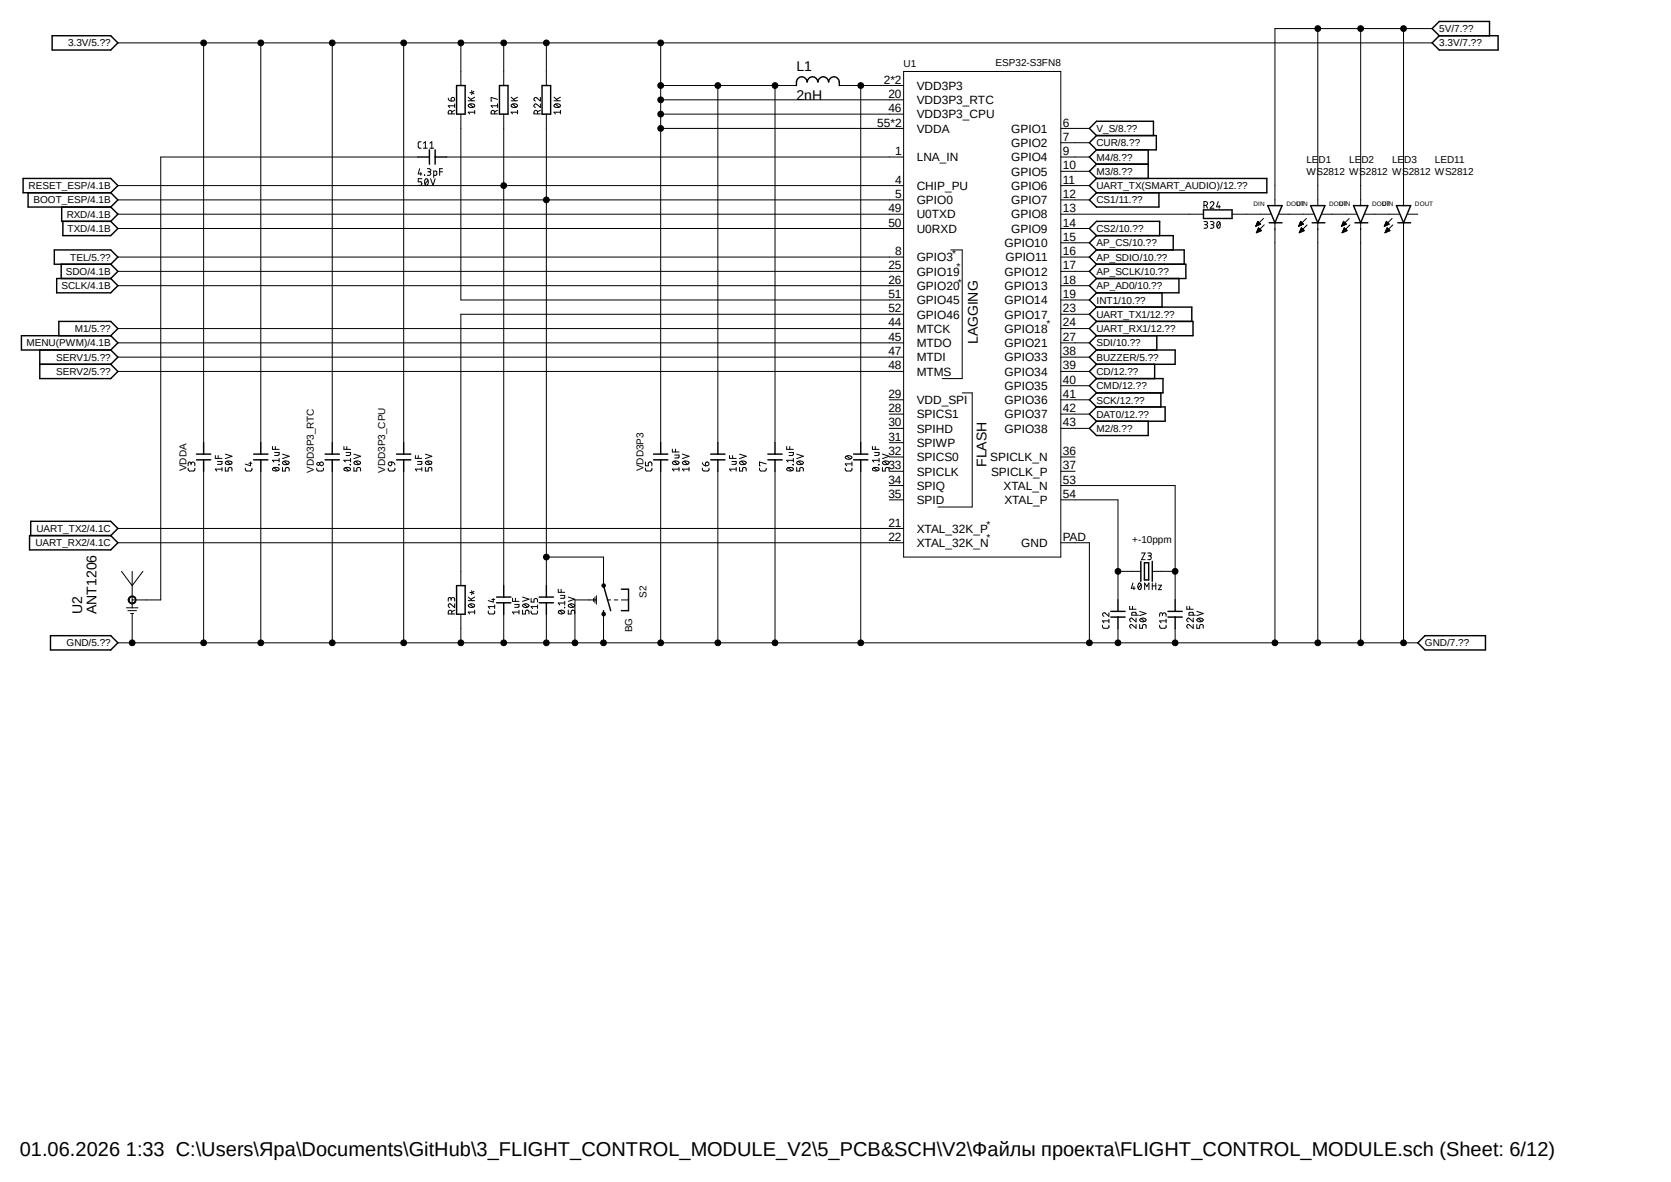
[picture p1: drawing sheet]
<svg xmlns="http://www.w3.org/2000/svg" width="297mm" height="210mm" viewBox="0 0 297 210" stroke-linecap="round" stroke-linejoin="round" font-family="sans-serif">
<path d="M3.5 3.5l263.1 112.5M266.6 3.5l-263.1 112.5" fill="none" stroke="#fff" stroke-width=".18"/>
<g fill="none" stroke="#000" stroke-width=".18">
<path d="M21 7.6h233.6M36.2 7.6v71.1M46.4 7.6v71.1M59.1 7.6v71.1M71.8 7.6v71.1M79.7 17.4l.2 .5h.3M80.3 17.4a.32 .32 0 0 1 .5 .1 .32 .32 0 0 1-.3 .4h-.3zM80.8 19.6l-.5 .3M80.8 18.8h-1.1l.2 .3M80.8 18.5v.6M81.9 7.6v7.6M83.2 17.9h1.2"/>
<path d="M83.2 17.3l.7 .6M83.3 18.6l.5-.1a.41 .41 0 0 1 .6 .3 .7 .7 0 0 1-1.2 0zM83.5 18.5l.6 .5M83.5 16.5h.4M83.8 16.1l.1 .4M83.9 16.5l.3 .2M83.9 16.5l-.1 .3M84.2 16.2l-.3 .3M84.4 19.9h-1.2l.3 .3M84.4 19.6v.6M84.4 17.3l-.7 .4M88.4 18.8h-1.1l.2 .3"/>
<path d="M88.4 17.7l-1.1-.4v.6h.1M88.4 19.6l-.5 .3M88.4 18.5v.6M89.5 7.6v7.6M90.8 17.9h1.2M90.8 17.3l.8 .6M90.9 18.6l.3-.1h.5l.2 .1 .1 .2a.7 .7 0 0 1-1.2 0zM91.1 18.5l.6 .5M92 19.9h-1.2l.3 .3M92 19.6v.6M92 17.3l-.7 .4M96.1 18.5v.6l-.7-.6a.31 .31 0 0 0-.5 .2 .31 .31 0 0 0 .3 .4"/>
<path d="M96.1 17.3v.6l-.7-.5a.31 .31 0 0 0-.5 .1 .31 .31 0 0 0 .3 .4M96.1 19.6l-.6 .3M97.1 7.6v7.6M98.5 17.9h1.1M98.5 17.3l.7 .6M98.5 18.6l.5-.1a.48 .48 0 0 1 .6 .3 .7 .7 0 0 1-1.1 0zM98.7 18.5l.7 .5M99.6 19.9h-1.1l.2 .3M99.6 19.6v.6M99.6 17.3l-.7 .4M117.4 15.2h24.2M117.4 17.7h43.2"/>
<path d="M117.4 7.6v71.1M127.6 15.2v63.5M137.8 15.2v63.5M149.2 15.2h11.4M153 15.2v63.5M160.6 12.7h28v86.3h-28zM234.2 5.1v31.4M241.9 5.1v31.4M249.5 5.1v31.4M254.6 5.1h-28v31.4M21 33h139.6M21 35.5h139.6"/>
<path d="M21 38.1h139.6M74.3 27.9h-45.7v78.7h-5.1M74.6 30l-.3 .9h.7M74.8 30.6v.6M74.8 25.2h-.3l-.2 .2 .1 .8 .4 .1M75 31.7h-.7v.6h.5l.2 .3-.2 .3h-.5M75.3 25.4l.3-.2v1.1M75.3 26.3h.6M75.4 31.1l.1 .1zM75.6 31.8l.2-.1a.74 .74 0 0 1 0 1.2 .71 .71 0 0 1-.2-1.1zM75.9 30h.4l.3 .2-.1 .3h-.4M76.1 32l-.6 .7"/>
<path d="M76.2 30.5a.32 .32 0 0 1 .4 .3 .32 .32 0 0 1-.4 .4h-.3M76.4 25.4l.4-.2v1.1M76.4 26.3h.7M76.5 31.7l.5 1.2 .3-1.2M77.1 31.2l.5-.1v-.7h-.5v1.1M78.1 30.5h.6M78.7 30h-.6v1.2M79.4 27.9h81.2M80.3 20.2v-.3a.32 .32 0 0 0-.3-.3 .32 .32 0 0 0-.3 .3v.3h1.1M81.9 20.3v33h78.7M87.9 20.2v-.3a.32 .32 0 0 0-.3-.3 .32 .32 0 0 0-.3 .3v.3h1.1M89.5 20.3v83.8"/>
<path d="M95.5 20.2v-.3a.32 .32 0 0 0-.3-.3 .32 .32 0 0 0-.3 .3v.3h1.2M97.1 20.3v83.8M117.4 22.8h43.2M117.4 20.3h43.2M188.6 27.9h5M188.6 33h5M188.6 35.5h5M188.6 22.8h5M188.6 25.4h5M188.6 30.4h5M188.6 38.1h25.3M214 39.4h.4l.2 .1-.1 .3-.4 .1"/>
<path d="M214 36.5h.3a.34 .34 0 0 0 .3-.3 .34 .34 0 0 0-.3-.4h-.3v1.2M214.3 39.9l.2 .1a.31 .31 0 0 1 .1 .3 .31 .31 0 0 1-.3 .3h-.3M214.4 36.5l.2 .5M215.1 36.1a.34 .34 0 0 1 .5-.3 .34 .34 0 0 1 .1 .6l-.6 .6h.7M215.1 39.4h.4l.3 .1-.2 .3-.3 .1M215.4 39.9l.2 .1a.31 .31 0 0 1 .2 .3 .31 .31 0 0 1-.4 .3h-.3M216.5 39.4h.1a.69 .69 0 0 1 0 1.2l-.3-.4v-.4zM216.5 35.8l-.3 .9h.7M216.7 36.5v.5M216.8 39.6l-.5 .7M219 38.1h6.8M223.4 39.9h.5"/>
<path d="M223.4 39.8h.7M223.4 39.7h.6M223.4 39.6h.5M223.5 39.5h.3M223.5 39.5h.2M223.6 39.4h.1M224.1 39.8l-.5-.5-.4 .9M224.1 39.8l-.9 .4M224.6 38.8l-1.4 1.4M224.7 40l-1.4 1.4M226.6 39.6v74.6M227.4 38.1h6.1"/>
<path d="M231 39.9h.6M231 39.8h.7M231 39.7h.6M231.1 39.6h.4M231.1 39.5h.3M231.1 39.5h.2M231.2 39.4h.1M231.7 39.8l-.5-.5-.4 .9M231.7 39.8l-.9 .4M232.2 38.8l-1.4 1.4M232.3 40l-1.4 1.4M234.2 39.6v74.6"/>
<path d="M235 38.1h6.1M238.6 39.9h.6M238.6 39.8h.7M238.6 39.7h.6M238.7 39.6h.4M238.7 39.5h.3M238.8 39.5h.1M238.8 39.4h.1M239.3 39.8l-.5-.5-.4 .9M239.3 39.8l-.9 .4M239.8 38.8l-1.4 1.4M239.9 40l-1.4 1.4"/>
<path d="M241.9 39.6v74.6M242.6 38.1h6.1M246.2 39.9h.6M246.2 39.8h.7M246.3 39.7h.5M246.3 39.6h.4M246.3 39.5h.3M246.4 39.5h.1M246.4 39.4h.1M246.4 39.3l.5 .5-.9 .4zM247.4 38.8l-1.4 1.4M247.6 40l-1.4 1.4"/>
<path d="M249.5 39.6v74.6M250.2 38.1h1.8M21 45.7h139.6M21 40.6h139.6M21 48.2h139.6M21 50.8h139.6M21 58.4h139.6M160.6 55.8h-78.7v48.3M169 44.4h2v22.9h-3.5M188.6 45.7h5M188.6 40.6h5M188.6 43.1h5"/>
<path d="M188.6 48.2h5M188.6 50.8h5M188.6 53.3h5M188.6 55.8h5M188.6 58.4h5M223.2 40.2h.2M223.3 40.1h.2M223.3 40h.4M223.4 41.3h.1M223.4 41.2h.2M223.4 41.1h.5M223.5 41.1h.6"/>
<path d="M223.5 41h.7M223.5 40.9h.6M223.6 40.8h.4M223.6 40.7h.3M223.6 40.6h.3M223.7 40.5h.1M224.2 41l-.5-.5-.4 .9M224.2 41l-.9 .4M230.8 40.2h.1M230.9 40.1h.2M230.9 40h.5M231 41.3h.1"/>
<path d="M231 41.2h.3M231.1 41.1h.4M231.1 41.1h.5M231.1 41h.7M231.1 40.9h.6M231.2 40.8h.4M231.2 40.7h.4M231.3 40.6h.1M231.3 40.5h.1M231.8 41l-.5-.5-.4 .9M231.8 41l-.9 .4M238.5 40.2h.1"/>
<path d="M238.5 40.1h.3M238.5 40h.5M238.6 41.3h.1M238.6 41.2h.3M238.7 41.1h.4M238.7 41.1h.6M238.7 41h.7M238.8 40.9h.6M238.8 40.8h.5M238.8 40.7h.4M238.9 40.6h.2M238.9 40.5h.1"/>
<path d="M239.4 41l-.5-.5-.4 .9M239.4 41l-.9 .4M246.1 40.2h.1M246.1 40.1h.3M246.2 40h.4M246.2 41.3h.1M246.3 41.2h.2M246.3 41.1h.4M246.3 41.1h.6M246.3 41h.8M246.4 40.9h.6M246.4 40.8h.5"/>
<path d="M246.5 40.7h.3M246.5 40.6h.2M246.5 40.5h.1M247.1 41l-.6-.5-.3 .9M247.1 41l-.9 .4M21 60.9h139.6M21 63.5h139.6M21 66h139.6M48.4 79.3v.5h1.2M48.9 79.3v.5M61.1 79.3v.5h1.2M61.6 79.3v.5"/>
<path d="M119.5 79.8v.5h1.2M120.1 79.8v.5M139.8 79.3v.5h1.2M140.4 79.3v.5M155.1 79.3v.5h1.2M155.6 79.3v.5M158.1 73.6h2.5M158.1 71h2.5M158.1 76.1h2.5M158.1 78.7h2.5M171 69.8h1.8v20.3h-6.1M188.6 60.9h5"/>
<path d="M188.6 73.6h5M188.6 71h5M188.6 76.1h5M188.6 63.5h5M188.6 66h5M188.6 68.5h5M21 93.9h139.6M21 96.4h139.6M33.4 83.2l.1 .4 .2 .1h.8l.1-.5M34 82.4a.34 .34 0 0 1 .3-.3 .34 .34 0 0 1 .3 .3v.4M34 82.6l-.1-.4-.3-.1-.2 .2v.5M36.2 83.7v30.5"/>
<path d="M38.3 80.9v.5h1.2M38.7 82h.8l-.2 .5h-.6M38.8 80.9v.5M39.5 83.4h-1.2l.2 .3M39.5 83.1v.6M40 83.1v.6h.6v-.5l.3-.1 .3 .1v.5M40 80.7l1.2 .4-1.2 .4M40.1 82.1l.3-.2h.5l.3 .3a.69 .69 0 0 1-1.2 0zM40.3 82l.7 .5M43.6 83.2l.1 .4 .2 .1h.8l.1-.5M44.2 82.3h.6M44.5 82.1v.7l-.9-.3"/>
<path d="M46.4 83.7v30.5M48.5 83.2l.3-.1h.4l.4 .3a.69 .69 0 0 1-1.2 0zM48.7 83.1l.7 .6M48.8 80.4h.8l-.1 .5h-.7M49.5 82.5l.1 .1zM49.6 81.4v.7M49.6 81.8h-1.2l.3 .3M50.2 83.1v.6h.5l.1-.5 .2-.1 .4 .1v.5M50.2 80.7l1.2 .4-1.2 .4M50.2 82.1l.4-.2h.4l.4 .3a.69 .69 0 0 1-1.2 0zM50.5 82l.6 .5M56.3 83.2l.1 .4 .2 .1h.8l.1-.5"/>
<path d="M59.1 83.7v30.5M61.2 83.2l.3-.1h.4l.4 .3a.69 .69 0 0 1-1.2 0zM61.4 83.1l.6 .6M61.5 80.4h.8l-.1 .5h-.7M62.2 82.5l.1 .1zM62.3 81.8h-1.2l.3 .3M62.3 81.4v.7M62.9 83.1v.6h.5l.1-.5 .2-.1 .4 .1v.5M62.9 80.7l1.2 .4-1.2 .4M62.9 82.1l.4-.2h.4l.4 .3a.69 .69 0 0 1-1.2 0zM63.2 82l.6 .5M69 83.2l.1 .4 .2 .1h.7l.1-.1 .1-.4"/>
<path d="M69 82.3l.6-.2v.5l-.3 .2a.34 .34 0 0 1-.3-.5zM69.6 82.1a.59 .59 0 0 1 .6 .5M71.8 83.7v30.5M73.8 80.9v.5h1.2M74.2 82h.8l-.1 .5h-.7M74.3 80.9v.5M75 83.4h-1.2l.3 .3M75 83.1v.6M75.6 83.1v.6h.5l.1-.5 .2-.1 .4 .1v.5M75.6 80.7l1.2 .4-1.2 .4M75.6 82.1l.6-.2a.42 .42 0 0 1 .6 .3 .65 .65 0 0 1-1.2 0zM75.9 82l.6 .5"/>
<path d="M97.1 99h10.2v5.1M114.7 83.2l.1 .4 .2 .1h.7l.2-.5M114.7 82.1v.7h.5l.1-.6 .2-.1 .3 .1 .1 .6M117.4 83.7v30.5M119.6 82.1l.3-.2h.4l.4 .3a.69 .69 0 0 1-1.2 0zM119.8 82l.6 .5M119.9 80.9h.8l-.1 .5h-.7M120.7 83.4h-1.2l.3 .3M120.7 83.1v.6M121.3 80.7l1.2 .4-1.2 .4M121.4 82.1l.3-.2h.4l.4 .3a.69 .69 0 0 1-1.2 0zM121.6 82l.6 .5"/>
<path d="M122.5 83.4h-1.2l.3 .3M122.5 83.1v.6M124.8 83.2l.1 .4 .2 .1h.8l.1-.5M124.8 82.2l.3 .5 .3 .1M125.4 82.2a.34 .34 0 0 1 .6 .1 .34 .34 0 0 1-.3 .5h-.3zM127.6 83.7v30.5M129.7 80.9v.5h1.2M130.1 82h.8l-.1 .5h-.7M130.2 80.9v.5M130.9 83.4h-1.2l.3 .3M130.9 83.1v.6M131.4 83.1v.6h.6v-.5l.2-.1 .4 .1v.5"/>
<path d="M131.4 80.7l1.2 .4-1.2 .4M131.5 82.1l.3-.2h.4l.4 .3a.69 .69 0 0 1-1.2 0zM131.7 82l.7 .5M135 83.2l.1 .4 .2 .1h.8l.1-.5M136.2 82.4l-1.2-.3v.7h.1M137.8 83.7v30.5M139.9 83.2l.3-.1h.4l.4 .3a.69 .69 0 0 1-1.2 0zM140.1 83.1l.7 .6M140.3 80.4h.7l-.1 .5h-.6M140.9 82.5l.1 .1zM141 81.8h-1.2l.3 .3M141 81.4v.7"/>
<path d="M141.6 83.1v.6h.6v-.5l.2-.1 .3 .1 .1 .5M141.6 80.7l1.2 .4-1.2 .4M141.6 82.1l.4-.2h.4l.4 .3a.69 .69 0 0 1-1.2 0zM141.9 82l.6 .5M150.2 83.2l.1 .4 .2 .1h.8l.1-.5M150.3 81.2l.5-.3 .5 .2 .1 .2a.69 .69 0 0 1-1.2 0zM150.5 81l.7 .5M151.4 82.1v.7M151.4 82.4h-1.2l.3 .4M153 83.7v30.5M155.1 83.2l.3-.1h.5l.4 .3a.69 .69 0 0 1-1.2 0zM155.3 83.1l.7 .6"/>
<path d="M155.4 80.4h.9l-.2 .5h-.7M156.2 82.5l.1 .1zM156.3 81.8h-1.2l.2 .3M156.3 81.4v.7M156.8 83.1v.6h.6v-.5l.2-.1 .4 .1v.5M156.8 80.7l1.2 .4-1.2 .4M156.9 82.1l.3-.2h.4l.4 .3a.69 .69 0 0 1-1.2 0zM157.1 82l.7 .5M158.1 81.2h2.5M158.1 83.7h2.5M158.1 86.3h2.5M158.1 88.8h2.5"/>
<path d="M188.6 96.4h5v17.8M188.6 81.2h2.5M188.6 83.7h2.5M188.6 86.3h20.3v20.3M188.6 88.8h10.1v17.8M202.9 98.3h.6l-.6 1.1h.6M204 98.3h.6v.1v.3l-.5 .1M204.3 98.8a.34 .34 0 0 1 .3 .3 .34 .34 0 0 1-.3 .3h-.3M21 114.2h231M21.6 101.5l1.9 2.6 1.9-2.6M22.5 108h2M22.7 108.5h1.6"/>
<path d="M23.1 106a.71 .71 0 0 1 1 .4 .71 .71 0 0 1-.5 .9 .71 .71 0 0 1-.8-.7h.1a.56 .56 0 0 1 .8-.5 .56 .56 0 0 1 .2 .9 .56 .56 0 0 1-.9-.2l-.1-.2h-.1l.1-.3zM23.2 109h.5M23.5 101.5v6.5M23.5 109.1v5.1M80.2 106.5a.32 .32 0 0 1 .3-.3 .32 .32 0 0 1 .3 .3v.3M80.2 106.7l-.1-.4-.3-.1-.1 .1v.5M80.3 109.1v-.3a.32 .32 0 0 0-.3-.4 .32 .32 0 0 0-.3 .4v.3h1.1M80.8 107.3v.6l-.8-.6a.35 .35 0 0 0-.3 .3 .35 .35 0 0 0 .2 .3M80.8 108.4l-.5 .3M81.9 109.1v5.1M83.2 106.7h1.2M83.2 106.1l.7 .6"/>
<path d="M83.3 107.5a.59 .59 0 0 1 .6-.2 .59 .59 0 0 1 .4 .4 .59 .59 0 0 1-.6 .3 .59 .59 0 0 1-.4-.5zM83.5 107.4l.6 .5M83.5 105.3h.4M83.8 104.9l.1 .4M83.9 105.3l.3 .2M83.9 105.3l-.1 .4M84.2 105.1l-.3 .2M84.4 108.4v.7M84.4 108.8h-1.2l.3 .3M84.4 106.1l-.7 .4M86.8 108.5l.1 .5 .1 .1h.8l.1-.1v-.5M87.4 106.5h.5"/>
<path d="M87.7 106.3v.7l-.9-.3M87.9 107.5v.6M87.9 107.8h-1.1l.2 .3M89.5 109.1v5.1M91.1 106.3v.5h1.1M91.5 107.4h.7v.4l-.7 .1M91.6 106.3v.5M92.2 108.8h-1.1l.3 .3M92.2 108.4v.7M92.9 108.4v.7h.5v-.6l.2-.1 .4 .1v.6M92.9 106.1l1.1 .4-1.1 .3M92.9 107.5a.59 .59 0 0 1 .6-.2 .59 .59 0 0 1 .5 .4 .59 .59 0 0 1-.6 .3 .59 .59 0 0 1-.5-.5z"/>
<path d="M93.1 107.4l.7 .5M94.4 108.5l.1 .5 .2 .1h.7l.1-.6M94.4 106.3v.7h.5l.1-.5 .2-.2 .3 .2v.5M95.5 107.8h-1.1l.3 .3M95.5 107.5v.6M97.1 109.1v5.1M99.2 104.7v.5h1.2M99.4 108.5l.4-.1 .5 .2a.53 .53 0 0 1-.5 .5 .53 .53 0 0 1-.5-.5zM99.5 108.5l.6 .5M99.6 105.8h.8l-.1 .5h-.7M99.7 104.7v.5M100.3 107.9l.1 .1z"/>
<path d="M100.4 106.8v.7M100.4 107.1h-1.2l.3 .4M101 108.4v.7h.5l.1-.6 .2-.1 .3 .1 .1 .6M101 106.1l1.2 .4-1.2 .3M101 107.5a.59 .59 0 0 1 .7-.2 .59 .59 0 0 1 .4 .4 .59 .59 0 0 1-.6 .3 .59 .59 0 0 1-.5-.5zM101.3 107.4l.6 .5M105.5 106.3v.5M105.7 106.1v1M106 106.6h-3.8v7.6M106 105.8v1.6M107.1 103.8h.4v.5l-.2 .1-.2-.1zM107.1 108.9h.4v.4l-.2 .2-.2-.2z"/>
<path d="M107.3 109.1v5.1M107.9 106.6h.6M109.2 106.6h.6M110.4 106.6h1.3M196 111.1v.4l.2 .1h.8l.1-.1v-.4M197.1 108.9v.6l-.6-.5a.32 .32 0 0 0-.5 .1 .32 .32 0 0 0 .2 .4M197.1 110v.7M197.1 110.3h-1.1l.2 .4M198.7 101.5h4.1M198.7 111.7v2.5M200.8 107.7v.5h1.1M201.3 107.7v.5"/>
<path d="M201.4 103.6l-.3 .9h.7M201.5 104.2v.6M201.9 111v.6l-.8-.6a.35 .35 0 0 0-.3 .3 .35 .35 0 0 0 .2 .3M201.9 109.8v.7l-.8-.7a.35 .35 0 0 0-.3 .3 .35 .35 0 0 0 .2 .4M201.9 109.3l-.1-.5h-.6v.5h1.2M202.4 103.6h.2a.69 .69 0 0 1 0 1.2l-.2-.2-.2-.4zM202.6 111v.6h.5v-.5l.2-.1 .4 .1v.5M202.6 108.6l1.1 .4-1.1 .4M202.6 110a.59 .59 0 0 1 .6-.2 .59 .59 0 0 1 .5 .5 .59 .59 0 0 1-.6 .2 .59 .59 0 0 1-.5-.5zM202.8 109.9l.7 .5M202.8 103.8l-.5 .7M203.5 104.8v-1.2l.3 .6 .4-.6v1.2"/>
<path d="M204.8 103.6v1.2M204.8 104.1h.6M204.8 101.5h4.1M205.4 103.6v1.2M205.9 104h.6l-.6 .8h.6M206.1 111.1l.1 .4 .2 .1h.7l.2-.1v-.4M206.6 109.2a.32 .32 0 0 1 .3-.3 .32 .32 0 0 1 .4 .3v.3M206.6 109.4v-.4l-.3-.1-.1 .1-.1 .5M207.3 110.3h-1.2l.3 .4M207.3 110v.7M208.9 111.7v2.5M210.9 107.7v.5h1.2"/>
<path d="M211.5 107.7v.5M212.1 111v.6l-.7-.6h-.3l-.1 .1a.32 .32 0 0 0 .2 .5M212.1 109.8v.7l-.7-.6h-.3l-.1 .1a.32 .32 0 0 0 .2 .5M212.1 109.3l-.1-.5h-.6l-.1 .5h1.2M212.7 111v.6h.5l.1-.5 .2-.1 .3 .1 .1 .5M212.7 108.6l1.2 .4-1.2 .4M212.8 110a.59 .59 0 0 1 .6-.2 .59 .59 0 0 1 .4 .5 .59 .59 0 0 1-.6 .2 .59 .59 0 0 1-.4-.5zM213 109.9l.6 .5"/>
<circle cx="36.2" cy="7.6" r=".51"/>
<circle cx="46.4" cy="7.6" r=".51"/>
<circle cx="59.1" cy="7.6" r=".51"/>
<circle cx="71.8" cy="7.6" r=".51"/>
<circle cx="81.9" cy="7.6" r=".51"/>
<circle cx="89.5" cy="7.6" r=".51"/>
<circle cx="97.1" cy="7.6" r=".51"/>
<circle cx="117.4" cy="15.2" r=".51"/>
<circle cx="117.4" cy="7.6" r=".51"/>
<circle cx="117.4" cy="17.7" r=".51"/>
<circle cx="127.6" cy="15.2" r=".51"/>
<circle cx="137.7" cy="15.2" r=".51"/>
<circle cx="153" cy="15.2" r=".51"/>
<circle cx="234.2" cy="5.1" r=".51"/>
<circle cx="241.8" cy="5.1" r=".51"/>
<circle cx="249.5" cy="5.1" r=".51"/>
<circle cx="89.5" cy="33" r=".51"/>
<circle cx="97.1" cy="35.5" r=".51"/>
<circle cx="117.4" cy="20.3" r=".51"/>
<circle cx="117.4" cy="22.8" r=".51"/>
<circle cx="56.6" cy="82.4" r=".26"/>
<circle cx="57.2" cy="82.4" r=".34"/>
<circle cx="97.1" cy="99" r=".51"/>
<circle cx="23.5" cy="114.2" r=".51"/>
<circle cx="36.2" cy="114.2" r=".51"/>
<circle cx="46.4" cy="114.2" r=".51"/>
<circle cx="59.1" cy="114.2" r=".51"/>
<circle cx="71.8" cy="114.2" r=".51"/>
<circle cx="81.9" cy="114.2" r=".51"/>
<circle cx="89.5" cy="114.2" r=".51"/>
<circle cx="97.1" cy="114.2" r=".51"/>
<circle cx="102.2" cy="114.2" r=".51"/>
<circle cx="107.3" cy="114.2" r=".51"/>
<circle cx="117.4" cy="114.2" r=".51"/>
<circle cx="127.6" cy="114.2" r=".51"/>
<circle cx="137.7" cy="114.2" r=".51"/>
<circle cx="153" cy="114.2" r=".51"/>
<circle cx="193.6" cy="114.2" r=".51"/>
<circle cx="198.7" cy="114.2" r=".51"/>
<circle cx="198.7" cy="101.5" r=".51"/>
<circle cx="208.9" cy="114.2" r=".51"/>
<circle cx="208.9" cy="101.5" r=".51"/>
<circle cx="226.6" cy="114.2" r=".51"/>
<circle cx="234.2" cy="114.2" r=".51"/>
<circle cx="241.8" cy="114.2" r=".51"/>
<circle cx="249.5" cy="114.2" r=".51"/>
</g>
<g fill="none" stroke="#000" stroke-width=".25">
<path d="M9.3 6.3h10.4l1.3 1.3-1.3 1.3h-10.4zM81.2 15.2h1.5v5.1h-1.5zM88.8 15.2h1.5v5.1h-1.5zM96.4 15.2h1.5v5.1h-1.5zM141.6 15.2a1.18 1.18 0 0 1 .9-1.6 1.03 1.03 0 0 1 1 1 .95 .95 0 0 1 .9-1 .95 .95 0 0 1 1 1 .95 .95 0 0 1 .9-1 .95 .95 0 0 1 1 1 .95 .95 0 0 1 .9-1 .95 .95 0 0 1 1 1v.6M255.8 6.3l-1.2-1.2 1.2-1.3h9v2.5M255.8 6.3h10.5v2.6h-10.5l-1.2-1.3zM4.1 31.7h15.6l1.3 1.3-1.3 1.2h-15.6zM5 34.2v2.6h14.7M11 36.8v2.5h8.7M11.2 39.3v2.6h8.5l1.3-1.3-1.3-1.3M19.7 36.8l1.3 1.3-1.3 1.2"/>
<path d="M19.7 34.2l1.3 1.3-1.3 1.3M74.3 27.9h2M76.3 26.6v2.6M77.3 26.6v2.6M77.3 27.9h2.1M194.9 34.2l-1.3 1.3 1.3 1.3h11.1v-2.6M194.9 31.7h30.3v2.5h-30.3M194.9 24.1l-1.3-1.3 1.3-1.3h10.1v2.6M194.9 24.1h10.6v2.5h-10.6M194.9 24.1l-1.3 1.3 1.3 1.2M194.9 26.6l-1.3 1.3 1.3 1.3M194.9 29.2h9.2"/>
<path d="M194.9 29.2l-1.3 1.2 1.3 1.3M194.9 31.7l-1.3 1.3 1.3 1.2M204.1 26.6v5.1M213.9 37.3h5.1v1.5h-5.1zM225.3 36.5h2.6l-1.3 3.1zM225.6 39.6h2.3M233 36.5h2.5l-1.3 3.1zM233.2 39.6h2.3M240.6 36.5h2.5l-1.2 3.1zM240.8 39.6h2.3M248.2 36.5h2.5l-1.2 3.1zM248.5 39.6h2.2"/>
<path d="M9.7 44.4h10l1.3 1.3-1.3 1.2h-10zM10.1 49.5h9.6l1.3 1.3-1.3 1.2h-9.6zM10.5 59.6v-2.5h9.2l1.3 1.3-1.3 1.2M10.9 46.9v2.6M19.7 59.6h-15.9v2.6h15.9M19.7 46.9l1.3 1.3-1.3 1.3M19.7 59.6l1.3 1.3-1.3 1.3M194.9 41.9l-1.3-1.3 1.3-1.3h11.2v2.6M194.9 41.9h13.6v2.5M194.9 46.9h15.9v2.6h-15.9M194.9 44.4h15.6v2.5M194.9 57.1h17.1v2.5h-17.1"/>
<path d="M194.9 49.5l-1.3 1.3 1.3 1.2M194.9 41.9l-1.3 1.2 1.3 1.3M194.9 46.9l-1.3 1.3 1.3 1.3M194.9 44.4l-1.3 1.3 1.3 1.2M194.9 52l-1.3 1.3 1.3 1.3M194.9 54.6h16.9v2.5M194.9 59.6l-1.3 1.3 1.3 1.3M194.9 54.6l-1.3 1.2 1.3 1.3M194.9 57.1l-1.3 1.3 1.3 1.2M205.6 59.6v2.6M206.5 52v2.6M209.5 49.5v2.5h-14.6"/>
<path d="M7.1 62.2v5.1h12.6l1.3-1.3-1.3-1.3M7.1 64.7h12.6M19.7 62.2l1.3 1.3-1.3 1.2M36.2 78.7v2M46.4 78.7v2M59.1 78.7v2M71.8 78.7v2M117.4 78.7v2M127.6 78.7v2M137.8 78.7v2M153 78.7v2M194.9 64.7l-1.3 1.3 1.3 1.3"/>
<path d="M194.9 74.8l-1.3 1.3 1.3 1.3h9.2v-2.6M194.9 72.3h12.2v2.5h-12.2M194.9 69.8l-1.3 1.2 1.3 1.3M194.9 67.3h11.8v2.5h-11.8M194.9 62.2h14v2.5h-14M194.9 72.3l-1.3 1.3 1.3 1.2M194.9 67.3l-1.3 1.2 1.3 1.3M194.9 62.2l-1.3 1.3 1.3 1.2M205.2 64.7v2.6M206.3 69.8v2.5M5.2 95.2h14.5l1.3 1.2-1.3 1.3h-14.5zM5.5 95.2v-2.6h14.2l1.3 1.3-1.3 1.3"/>
<path d="M34.9 81.7h2.6M34.9 80.7h2.6M36.2 81.7v2M45.1 81.7h2.5M45.1 80.7h2.5M46.4 81.7v2M57.8 81.7h2.5M57.8 80.7h2.5M59.1 81.7v2M70.5 81.7h2.5M70.5 80.7h2.5M71.8 81.7v2"/>
<path d="M116.2 81.7h2.5M116.2 80.7h2.5M117.4 81.7v2M126.3 81.7h2.6M126.3 80.7h2.6M127.6 81.7v2M136.5 81.7h2.5M136.5 80.7h2.5M137.8 81.7v2M151.7 81.7h2.6M151.7 80.7h2.6M153 81.7v2"/>
<path d="M202.8 99.7v3.6M203.4 100h.8v3h-.8zM204.8 99.7v3.6M9 112.9h10.7l1.3 1.3-1.3 1.3h-10.7zM81.2 104.1h1.5v5h-1.5zM88.3 107.1h2.5M88.3 106.1h2.5M89.5 104.1v2M89.5 107.1v2M95.8 107.1h2.6M95.8 106.1h2.6M97.1 104.1v2"/>
<path d="M97.1 107.1v2M107.3 108.5v.6M107.3 104.1l1.2 4.4M110.4 104.7h1.3v3.8h-1.3M197.4 109.6h2.6M197.4 108.6h2.6M198.7 106.6v2M198.7 109.6v2.1M207.6 109.6h2.5M207.6 108.6h2.5M208.9 106.6v2M208.9 109.6v2.1"/>
<path d="M252 114.2l1.3-1.3h10.7v2.6h-10.7z"/>
</g>
<g fill="#000">
<path d="M23.1 106a.71 .71 0 0 1 1 .4 .71 .71 0 0 1-.5 .9 .71 .71 0 0 1-.8-.7h.1a.56 .56 0 0 1 .8-.5 .56 .56 0 0 1 .2 .9 .56 .56 0 0 1-.9-.2l-.1-.2h-.1l.1-.3z" fill-rule="evenodd"/>
<path d="M107.1 103.8h.4v.5l-.2 .1-.2-.1z" fill-rule="evenodd"/>
<path d="M107.1 108.9h.4v.4l-.2 .2-.2-.2z" fill-rule="evenodd"/>
<circle cx="36.2" cy="7.6" r=".51"/>
<circle cx="46.4" cy="7.6" r=".51"/>
<circle cx="59.1" cy="7.6" r=".51"/>
<circle cx="71.8" cy="7.6" r=".51"/>
<circle cx="81.9" cy="7.6" r=".51"/>
<circle cx="89.5" cy="7.6" r=".51"/>
<circle cx="97.1" cy="7.6" r=".51"/>
<circle cx="117.4" cy="15.2" r=".51"/>
<circle cx="117.4" cy="7.6" r=".51"/>
<circle cx="117.4" cy="17.7" r=".51"/>
<circle cx="127.6" cy="15.2" r=".51"/>
<circle cx="137.7" cy="15.2" r=".51"/>
<circle cx="153" cy="15.2" r=".51"/>
<circle cx="234.2" cy="5.1" r=".51"/>
<circle cx="241.8" cy="5.1" r=".51"/>
<circle cx="249.5" cy="5.1" r=".51"/>
<circle cx="89.5" cy="33" r=".51"/>
<circle cx="97.1" cy="35.5" r=".51"/>
<circle cx="117.4" cy="20.3" r=".51"/>
<circle cx="117.4" cy="22.8" r=".51"/>
<circle cx="97.1" cy="99" r=".51"/>
<circle cx="23.5" cy="114.2" r=".51"/>
<circle cx="36.2" cy="114.2" r=".51"/>
<circle cx="46.4" cy="114.2" r=".51"/>
<circle cx="59.1" cy="114.2" r=".51"/>
<circle cx="71.8" cy="114.2" r=".51"/>
<circle cx="81.9" cy="114.2" r=".51"/>
<circle cx="89.5" cy="114.2" r=".51"/>
<circle cx="97.1" cy="114.2" r=".51"/>
<circle cx="102.2" cy="114.2" r=".51"/>
<circle cx="107.3" cy="114.2" r=".51"/>
<circle cx="117.4" cy="114.2" r=".51"/>
<circle cx="127.6" cy="114.2" r=".51"/>
<circle cx="137.7" cy="114.2" r=".51"/>
<circle cx="153" cy="114.2" r=".51"/>
<circle cx="193.6" cy="114.2" r=".51"/>
<circle cx="198.7" cy="114.2" r=".51"/>
<circle cx="198.7" cy="101.5" r=".51"/>
<circle cx="208.9" cy="114.2" r=".51"/>
<circle cx="208.9" cy="101.5" r=".51"/>
<circle cx="226.6" cy="114.2" r=".51"/>
<circle cx="234.2" cy="114.2" r=".51"/>
<circle cx="241.8" cy="114.2" r=".51"/>
<circle cx="249.5" cy="114.2" r=".51"/>
</g>
<text font-size="3.6" x="3.5" y="205.4">01.06.2026 1:33 C:\Users\Яра\Documents\GitHub\3_FLIGHT_CONTROL_MODULE_V2\5_PCB&amp;SCH\V2\Файлы проекта\FLIGHT_CONTROL_MODULE.sch (Sheet: 6/12)</text>
<g font-size="2.5">
<text x="141.6" y="17.7">2nH</text>
<text x="141.6" y="12.7">L1</text>
<text x="173.8" y="61.2" transform="rotate(-90 173.8 61.2)">LAGGING</text>
<text x="175.3" y="83" transform="rotate(-90 175.3 83)">FLASH</text>
<text x="14.6" y="109.1" transform="rotate(-90 14.6 109.1)">U2</text>
<text x="17.1" y="109.1" transform="rotate(-90 17.1 109.1)">ANT1206</text>
</g>
<g font-size="2.1">
<text x="157.1" y="14.9">2*2</text>
<text x="157.9" y="17.4">20</text>
<text x="162.9" y="16">VDD3P3</text>
<text x="155.9" y="22.5">55*2</text>
<text x="157.9" y="19.9">46</text>
<text x="162.9" y="18.5">VDD3P3_RTC</text>
<text x="162.9" y="21">VDD3P3_CPU</text>
<text x="162.9" y="23.6">VDDA</text>
<text x="179.7" y="23.6">GPIO1</text>
<text x="188.9" y="22.5">6</text>
<text x="159.1" y="27.6">1</text>
<text x="162.9" y="28.7">LNA_IN</text>
<text x="179.7" y="26.1">GPIO2</text>
<text x="179.7" y="28.7">GPIO4</text>
<text x="188.9" y="25">7</text>
<text x="188.9" y="27.6">9</text>
<text x="159.1" y="32.6">4</text>
<text x="159.1" y="35.2">5</text>
<text x="162.9" y="33.7">CHIP_PU</text>
<text x="179.7" y="31.2">GPIO5</text>
<text x="179.7" y="33.7">GPIO6</text>
<text x="188.9" y="30.1">10</text>
<text x="188.9" y="32.6">11</text>
<text x="188.9" y="35.2">12</text>
<text x="157.9" y="37.7">49</text>
<text x="157.9" y="40.3">50</text>
<text x="162.9" y="36.3">GPIO0</text>
<text x="162.9" y="38.8">U0TXD</text>
<text x="162.9" y="41.4">U0RXD</text>
<text x="179.7" y="36.3">GPIO7</text>
<text x="179.7" y="38.8">GPIO8</text>
<text x="179.7" y="41.4">GPIO9</text>
<text x="188.9" y="37.7">13</text>
<text x="188.9" y="40.3">14</text>
<text x="157.9" y="47.9">25</text>
<text x="159.1" y="45.3">8</text>
<text x="162.9" y="46.4">GPIO3</text>
<text x="178.6" y="43.9">GPIO10</text>
<text x="178.7" y="46.4">GPIO11</text>
<text x="188.9" y="42.8">15</text>
<text x="188.9" y="45.3">16</text>
<text x="188.9" y="47.9">17</text>
<text x="157.9" y="50.4">26</text>
<text x="157.9" y="52.9">51</text>
<text x="162.9" y="49">GPIO19</text>
<text x="162.9" y="51.5">GPIO20</text>
<text x="178.6" y="49">GPIO12</text>
<text x="178.6" y="51.5">GPIO13</text>
<text x="188.9" y="50.4">18</text>
<text x="188.9" y="52.9">19</text>
<text x="157.9" y="58">44</text>
<text x="157.9" y="55.5">52</text>
<text x="162.9" y="59.1">MTCK</text>
<text x="162.9" y="54.1">GPIO45</text>
<text x="162.9" y="56.6">GPIO46</text>
<text x="178.6" y="54.1">GPIO14</text>
<text x="178.6" y="56.6">GPIO17</text>
<text x="178.6" y="59.1">GPIO18</text>
<text x="188.9" y="55.5">23</text>
<text x="188.9" y="58">24</text>
<text x="157.9" y="60.5">45</text>
<text x="157.9" y="63.1">47</text>
<text x="157.9" y="65.6">48</text>
<text x="162.9" y="61.7">MTDO</text>
<text x="162.9" y="64.2">MTDI</text>
<text x="178.6" y="61.7">GPIO21</text>
<text x="178.6" y="64.2">GPIO33</text>
<text x="188.9" y="60.5">27</text>
<text x="188.9" y="63.1">38</text>
<text x="188.9" y="65.6">39</text>
<text x="157.9" y="70.7">29</text>
<text x="162.9" y="71.8">VDD_SPI</text>
<text x="162.9" y="66.8">MTMS</text>
<text x="178.6" y="66.8">GPIO34</text>
<text x="178.6" y="69.3">GPIO35</text>
<text x="178.6" y="71.8">GPIO36</text>
<text x="188.9" y="68.2">40</text>
<text x="188.9" y="70.7">41</text>
<text x="157.9" y="73.2">28</text>
<text x="157.9" y="75.8">30</text>
<text x="162.9" y="74.3">SPICS1</text>
<text x="162.9" y="76.9">SPIHD</text>
<text x="178.6" y="74.3">GPIO37</text>
<text x="178.6" y="76.9">GPIO38</text>
<text x="188.9" y="73.2">42</text>
<text x="188.9" y="75.8">43</text>
<text x="157.9" y="78.3">31</text>
<text x="157.9" y="80.9">32</text>
<text x="157.9" y="83.4">33</text>
<text x="162.9" y="79.4">SPIWP</text>
<text x="162.9" y="82">SPICS0</text>
<text x="176" y="82">SPICLK_N</text>
<text x="188.9" y="80.9">36</text>
<text x="188.9" y="83.4">37</text>
<text x="157.9" y="85.9">34</text>
<text x="157.9" y="88.5">35</text>
<text x="162.9" y="84.5">SPICLK</text>
<text x="162.9" y="87">SPIQ</text>
<text x="162.9" y="89.6">SPID</text>
<text x="176.1" y="84.5">SPICLK_P</text>
<text x="178.4" y="87">XTAL_N</text>
<text x="178.5" y="89.6">XTAL_P</text>
<text x="188.9" y="85.9">53</text>
<text x="188.9" y="88.5">54</text>
<text x="157.9" y="93.6">21</text>
<text x="162.9" y="94.7">XTAL_32K_P</text>
<text x="157.9" y="96.1">22</text>
<text x="162.9" y="97.2">XTAL_32K_N</text>
<text x="181.5" y="97.2">GND</text>
<text x="188.9" y="96.1">PAD</text>
</g>
<g font-size="1.8">
<text x="255.8" y="5.7">5V/7.??</text>
<text x="12.1" y="8.3">3.3V/5.??</text>
<text x="160.6" y="11.9">U1</text>
<text x="177" y="11.7">ESP32-S3FN8</text>
<text x="255.8" y="8.3">3.3V/7.??</text>
<text x="194.9" y="23.5">V_S/8.??</text>
<text x="194.9" y="26">CUR/8.??</text>
<text x="194.9" y="28.5">M4/8.??</text>
<text x="232.2" y="28.9">LED1</text>
<text x="239.8" y="28.9">LED2</text>
<text x="247.4" y="28.9">LED3</text>
<text x="255.1" y="28.9">LED11</text>
<text x="5.1" y="33.6">RESET_ESP/4.1B</text>
<text x="194.9" y="31.1">M3/8.??</text>
<text x="194.9" y="33.6">UART_TX(SMART_AUDIO)/12.??</text>
<text x="232.2" y="31.1">WS2812 WS2812 WS2812 WS2812</text>
<text x="5.9" y="36.2">BOOT_ESP/4.1B</text>
<text x="11.9" y="38.7">RXD/4.1B</text>
<text x="12" y="41.2">TXD/4.1B</text>
<text x="194.9" y="41.2">CS2/10.??</text>
<text x="194.9" y="36.2">CS1/11.??</text>
<text x="12.5" y="46.3">TEL/5.??</text>
<text x="169.2" y="45.7">*</text>
<text x="170" y="48">*</text>
<text x="194.9" y="43.8">AP_CS/10.??</text>
<text x="194.9" y="46.3">AP_SDIO/10.??</text>
<text x="10.9" y="51.4">SCLK/4.1B</text>
<text x="11.7" y="48.9">SDO/4.1B</text>
<text x="170.3" y="50.8">*</text>
<text x="194.9" y="51.4">AP_AD0/10.??</text>
<text x="194.9" y="48.9">AP_SCLK/10.??</text>
<text x="194.9" y="53.9">INT1/10.??</text>
<text x="13.3" y="59">M1/5.??</text>
<text x="186" y="58.1">*</text>
<text x="194.9" y="56.5">UART_TX1/12.??</text>
<text x="194.9" y="59">UART_RX1/12.??</text>
<text x="4.7" y="61.6">MENU(PWM)/4.1B</text>
<text x="10" y="64.1">SERV1/5.??</text>
<text x="194.9" y="61.6">SDI/10.??</text>
<text x="194.9" y="64.1">BUZZER/5.??</text>
<text x="10" y="66.6">SERV2/5.??</text>
<text x="194.9" y="71.7">SCK/12.??</text>
<text x="194.9" y="69.2">CMD/12.??</text>
<text x="194.9" y="66.6">CD/12.??</text>
<text x="194.9" y="76.8">M2/8.??</text>
<text x="194.9" y="74.2">DAT0/12.??</text>
<text x="33.1" y="83.7" transform="rotate(-90 33.1 83.7)">VDDA</text>
<text x="55.8" y="84" transform="rotate(-90 55.8 84)">VDD3P3_RTC</text>
<text x="68.5" y="84" transform="rotate(-90 68.5 84)">VDD3P3_CPU</text>
<text x="114.4" y="83.7" transform="rotate(-90 114.4 83.7)">VDD3P3</text>
<text x="6.5" y="94.5">UART_TX2/4.1C</text>
<text x="175.3" y="93.9">*</text>
<text x="6.3" y="97.1">UART_RX2/4.1C</text>
<text x="175.3" y="96.2">*</text>
<text x="201.3" y="96.4">+-10ppm</text>
<text x="114.9" y="106.2" transform="rotate(-90 114.9 106.2)">S2</text>
<text x="112.4" y="112.4" transform="rotate(-90 112.4 112.4)">BG</text>
<text x="11.8" y="114.9">GND/5.??</text>
<text x="253.3" y="114.9">GND/7.??</text>
</g>
<g font-size="1.1">
<text x="222.8" y="36.5">DIN</text>
<text x="228.6" y="36.5">DOUT</text>
<text x="230.4" y="36.5">DIN</text>
<text x="236.3" y="36.5">DOUT</text>
<text x="238" y="36.5">DIN</text>
<text x="243.9" y="36.5">DOUT</text>
<text x="245.7" y="36.5">DIN</text>
<text x="251.5" y="36.5">DOUT</text>
</g>
</svg>
